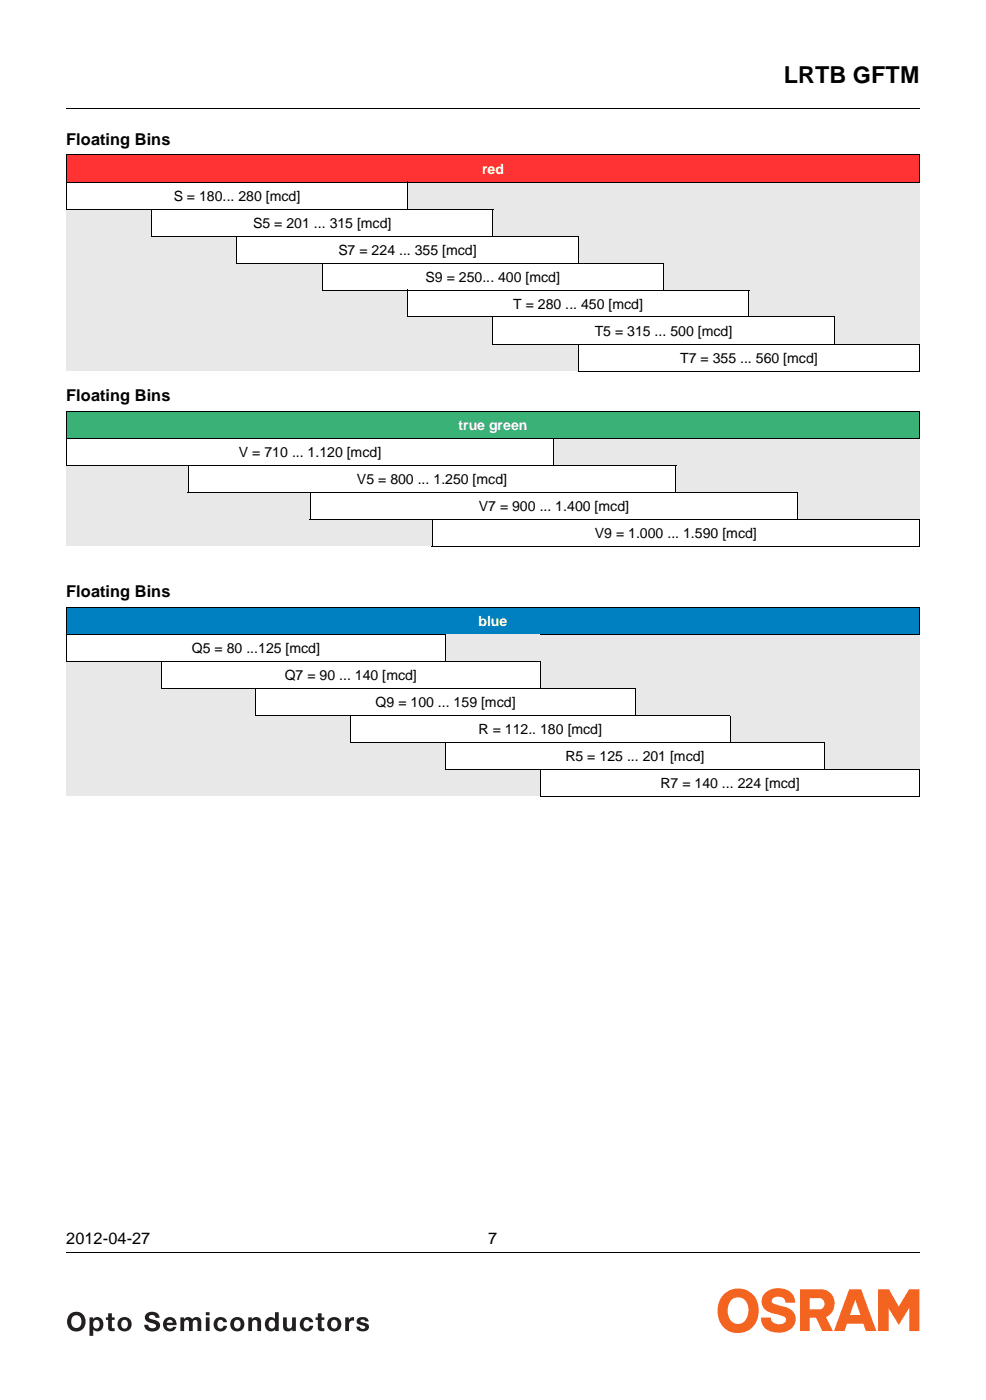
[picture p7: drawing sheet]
<svg xmlns="http://www.w3.org/2000/svg" width="207mm" height="294mm" viewBox="0 0 207 294" stroke-linecap="round" stroke-linejoin="round" font-family="sans-serif">
<path d="M13.8 22.8l.1 .1zM193.2 22.8v.1zM13.8 263.2l.1 .2zM193.2 263.2v.2z" fill="#000"/>
<path d="M13.9 22.8h179.3M13.9 263.3h179.3" fill="none" stroke="#000" stroke-width=".21"/>
<path d="M14.1 270.7h179v10h-179z" fill="#fff"/>
<g fill="#f36421">
<path d="M160.6 271.8a4.2 4.2 0 0 1 6 .3l.2 .5 .2 1.2-2-.1a1.6 1.6 0 0 0-1.2-1.2 1.6 1.6 0 0 0-1.6 .5v.7l.3 .3 1.2 .4a4.3 4.3 0 0 1 3.3 1.9 2.87 2.87 0 0 1-2.7 3.7 3.5 3.5 0 0 1-4.4-2.5l-.1-.6h2.1a1.77 1.77 0 0 0 2.8 1.1 .78 .78 0 0 0-.1-1.3l-1.2-.4a5.5 5.5 0 0 1-2.9-1.2 2.46 2.46 0 0 1 .1-3.3z"/>
<path d="M184.4 270.9h2.3l2 3.7 2.2-3.7h2.2v8.8h-2.1v-4.9l-2.2 3.6-2.2-3.4v4.7h-2.2z"/>
</g>
<g fill="#f36421">
<path d="M178.3 270.9h2.6l3.2 8.8h-2.2l-.6-1.5h-3.4l-.5 1.5h-2.3zM179.6 273.1l-1.1 3.3h2.2z" fill-rule="evenodd"/>
<path d="M168 271h4.5a3 3 0 0 1 2.8 2.5 3 3 0 0 1-1.8 3.3l1.5 2.9h-2.3l-1.3-2.8h-1.3v2.8h-2.1zM170 272.8h2.1a1.19 1.19 0 0 1 1.1 1.2 1.19 1.19 0 0 1-1 1.2h-2.2z" fill-rule="evenodd"/>
<path d="M152.2 271.8a5.1 5.1 0 0 0 .5 7.8 4.4 4.4 0 0 0 6.6-4.1 4.3 4.3 0 0 0-2.3-4.3 4.3 4.3 0 0 0-4.8 .6zM153.5 273.3a2.12 2.12 0 0 1 2.4-.5 2.12 2.12 0 0 1 1.3 2.1 2.72 2.72 0 0 1-2.2 3.3 2.63 2.63 0 0 1-2.1-3.3l.3-1.1z" fill-rule="evenodd"/>
</g>
<g fill="#231f20">
<path d="M22.7 276h.8v.9h.6v.5h-.6v1.6l.6 .1v.6l-.5 .1a.71 .71 0 0 1-.9-.7v-1.7h-.5v-.5h.5z"/>
<path d="M30.7 276.1a1.64 1.64 0 0 1 2.8 .8h-.9a.72 .72 0 0 0-.6-.6 .72 .72 0 0 0-.7 .5l.2 .3 .9 .3a1.18 1.18 0 0 1 1.2 1.1 1.18 1.18 0 0 1-1 1.3 1.67 1.67 0 0 1-2.3-1.4h.8a.87 .87 0 0 0 .8 .7 .87 .87 0 0 0 .9-.5 1.21 1.21 0 0 0-1.2-.6 1.14 1.14 0 0 1-1.1-.7 1.14 1.14 0 0 1 .2-1.2z"/>
<path d="M37.9 276.9h.7v.3a1.03 1.03 0 0 1 1.8 .1 1.04 1.04 0 0 1 1.1-.5 1.04 1.04 0 0 1 .8 1v1.9h-.8v-1.6a.54 .54 0 0 0-.5-.7 .54 .54 0 0 0-.5 .7v1.6h-.8v-1.6a.51 .51 0 0 0-.3-.7 .51 .51 0 0 0-.7 .3v2h-.8z"/>
<path d="M45.4 277.1a1.41 1.41 0 0 1 2.3 .8h-.8a.67 .67 0 0 0-.9-.5 .67 .67 0 0 0-.4 .9 .67 .67 0 0 0 .5 .9 .67 .67 0 0 0 .8-.6h.8a1.47 1.47 0 0 1-2.1 1.1 1.47 1.47 0 0 1-.5-2.3z"/>
<path d="M52.1 276.9h.8v.4a1.06 1.06 0 0 1 1.2-.5 1.06 1.06 0 0 1 .7 1.2v1.7h-.8v-1.6a.56 .56 0 0 0-.4-.7 .56 .56 0 0 0-.6 .4l-.1 1.9h-.8z"/>
<path d="M59.4 276.9h.8v1.6a.56 .56 0 0 0 .4 .7 .56 .56 0 0 0 .7-.5v-1.8h.8v2.8h-.7v-.4a1.06 1.06 0 0 1-1.3 .4 1.06 1.06 0 0 1-.7-1.1z"/>
<path d="M63.5 277.1a1.41 1.41 0 0 1 2.3 .8h-.8a.67 .67 0 0 0-.9-.5 .67 .67 0 0 0-.4 .9 .67 .67 0 0 0 .5 .9 .67 .67 0 0 0 .8-.6h.8a1.47 1.47 0 0 1-2.1 1.1 1.47 1.47 0 0 1-.5-2.3z"/>
<path d="M66.8 276h.7v.9h.6v.5h-.6l.1 1.6 .5 .1v.6l-.4 .1a.71 .71 0 0 1-.9-.7v-1.7h-.5v-.5h.5z"/>
<path d="M72.5 276.9h.8v.5a.97 .97 0 0 1 1.1-.6v.7h-.2a.78 .78 0 0 0-.9 .9v1.3h-.8z"/>
<path d="M75.2 277.1a1.42 1.42 0 0 1 2.2 .6h-.7a.53 .53 0 0 0-.5-.4 .53 .53 0 0 0-.5 .3l.3 .3 .6 .1a.89 .89 0 0 1 .9 .9 .89 .89 0 0 1-.9 .9h-.4a1.18 1.18 0 0 1-1.4-1h.8a.53 .53 0 0 0 .5 .5 .53 .53 0 0 0 .5-.5l-.8-.3a.81 .81 0 0 1-.8-.5 .81 .81 0 0 1 .2-.9z"/>
<path d="M15.3 276.7a1.17 1.17 0 0 1 1.5 0 1.17 1.17 0 0 1 .3 1.5 1.08 1.08 0 0 1-1.3 .9 1.08 1.08 0 0 1-.8-1.3zM14.6 276.3a2.07 2.07 0 0 0-.2 2.7 2.07 2.07 0 0 0 2.7 .5 2.06 2.06 0 0 0 .5-3 2.06 2.06 0 0 0-3-.2z"/>
<path d="M19.7 277.7a.7 .7 0 0 1 .9-.2 .7 .7 0 0 1 .3 .8 .71 .71 0 0 1-.7 .9 .71 .71 0 0 1-.6-.9zM18.8 276.9v3.8h.8v-1.3a1.22 1.22 0 0 0 1.5 .3 1.22 1.22 0 0 0 .6-1.4 1.25 1.25 0 0 0-.6-1.4 1.25 1.25 0 0 0-1.6 .3v-.3z"/>
<path d="M25.6 277.7a.71 .71 0 0 1 .9-.2 .71 .71 0 0 1 .4 .8 .72 .72 0 0 1-.7 .9 .72 .72 0 0 1-.7-.9zM24.7 278.3a1.52 1.52 0 0 0 3 0 1.52 1.52 0 0 0-3 0z"/>
<path d="M35.2 277.6a.64 .64 0 0 1 .7-.2 .64 .64 0 0 1 .4 .6h-1.3zM34.8 277.1a1.49 1.49 0 0 0-.1 2.4 1.49 1.49 0 0 0 2.3-.7h-.7a.7 .7 0 0 1-.8 .4 .7 .7 0 0 1-.5-.7h2.1a1.44 1.44 0 0 0-.7-1.5 1.44 1.44 0 0 0-1.6 .1z"/>
<path d="M43.2 276.9h.8v2.8h-.8zM43.2 275.8h.8v.6h-.8z"/>
<path d="M49.3 277.7a.71 .71 0 0 1 .9-.2 .71 .71 0 0 1 .3 .8 .72 .72 0 0 1-.7 .9 .72 .72 0 0 1-.7-.9zM48.4 278.3a1.52 1.52 0 0 0 3 0 1.52 1.52 0 0 0-3 0z"/>
<path d="M56.6 277.7a.7 .7 0 0 1 .8-.2 .7 .7 0 0 1 .4 .8 .72 .72 0 0 1-.7 .9 .72 .72 0 0 1-.7-.9zM56.1 277.1a1.5 1.5 0 0 0-.4 1.8 1.5 1.5 0 0 0 1.7 .8l.4-.3v.3h.7v-3.9h-.7v1.4l-.4-.3a1.21 1.21 0 0 0-1.3 .2z"/>
<path d="M69.7 277.7a.71 .71 0 0 1 .8-.2 .71 .71 0 0 1 .4 .8 .72 .72 0 0 1-.7 .9 .72 .72 0 0 1-.7-.9zM68.7 278.3a1.55 1.55 0 0 0 3.1 0 1.55 1.55 0 0 0-3.1 0z"/>
</g>
<path d="M13.9 32.5h179.3v5.8h-179.3z" fill="#f33"/>
<path d="M13.9 38.3h71.7v5.6h-71.7z" fill="#fff"/>
<g fill="#e8e8e8">
<path d="M85.6 38.3h17.9v5.6h-17.9z"/>
<path d="M103.5 38.3h17.9v5.6h-17.9z"/>
<path d="M121.4 38.3h18v5.6h-18z"/>
<path d="M139.4 38.3h17.9v5.6h-17.9z"/>
<path d="M157.3 38.3h17.9v5.6h-17.9z"/>
<path d="M175.2 38.3h18v5.6h-18z"/>
<path d="M13.9 43.9h18v5.7h-18z"/>
</g>
<path d="M31.9 43.9h71.6v5.7h-71.6z" fill="#fff"/>
<g fill="#e8e8e8">
<path d="M103.5 43.9h17.9v5.7h-17.9z"/>
<path d="M121.4 43.9h18v5.7h-18z"/>
<path d="M139.4 43.9h17.9v5.7h-17.9z"/>
<path d="M157.3 43.9h17.9v5.7h-17.9z"/>
<path d="M175.2 43.9h18v5.7h-18z"/>
<path d="M13.9 49.6h35.9v5.7h-35.9z"/>
</g>
<path d="M49.8 49.6h71.6v5.7h-71.6z" fill="#fff"/>
<g fill="#e8e8e8">
<path d="M121.4 49.6h18v5.7h-18z"/>
<path d="M139.4 49.6h17.9v5.7h-17.9z"/>
<path d="M157.3 49.6h17.9v5.7h-17.9z"/>
<path d="M175.2 49.6h18v5.7h-18z"/>
<path d="M13.9 55.3h53.8v5.6h-53.8z"/>
</g>
<path d="M67.7 55.3h71.7v5.6h-71.7z" fill="#fff"/>
<g fill="#e8e8e8">
<path d="M139.4 55.3h17.9v5.6h-17.9z"/>
<path d="M157.3 55.3h17.9v5.6h-17.9z"/>
<path d="M175.2 55.3h18v5.6h-18z"/>
<path d="M13.9 60.9h18v5.7h-18z"/>
<path d="M31.9 60.9h17.9v5.7h-17.9z"/>
<path d="M49.8 60.9h17.9v5.7h-17.9z"/>
<path d="M67.7 60.9h17.9v5.7h-17.9z"/>
</g>
<path d="M85.6 60.9h71.7v5.7h-71.7z" fill="#fff"/>
<g fill="#e8e8e8">
<path d="M157.3 60.9h17.9v5.7h-17.9z"/>
<path d="M175.2 60.9h18v5.7h-18z"/>
<path d="M13.9 66.6h18v5.7h-18z"/>
<path d="M31.9 66.6h17.9v5.7h-17.9z"/>
<path d="M49.8 66.6h17.9v5.7h-17.9z"/>
<path d="M67.7 66.6h17.9v5.7h-17.9z"/>
<path d="M85.6 66.6h17.9v5.7h-17.9z"/>
</g>
<path d="M103.5 66.6h71.7v5.7h-71.7z" fill="#fff"/>
<g fill="#e8e8e8">
<path d="M175.2 66.6h18v5.7h-18z"/>
<path d="M13.9 72.3h18v5.7h-18z"/>
<path d="M31.9 72.3h17.9v5.7h-17.9z"/>
<path d="M49.8 72.3h17.9v5.7h-17.9z"/>
<path d="M67.7 72.3h17.9v5.7h-17.9z"/>
<path d="M85.6 72.3h17.9v5.7h-17.9z"/>
<path d="M103.5 72.3h17.9v5.7h-17.9z"/>
</g>
<path d="M13.9 86.4h179.3v5.7h-179.3z" fill="#3ab176"/>
<g fill="#e8e8e8">
<path d="M116.3 92.1h25.6v5.6h-25.6z"/>
<path d="M141.9 92.1h25.6v5.6h-25.6z"/>
<path d="M167.5 92.1h25.7v5.6h-25.7z"/>
<path d="M13.9 97.7h25.6v5.7h-25.6z"/>
</g>
<path d="M39.5 97.7h102.4v5.7h-102.4z" fill="#fff"/>
<g fill="#e8e8e8">
<path d="M141.9 97.7h25.6v5.7h-25.6z"/>
<path d="M167.5 97.7h25.7v5.7h-25.7z"/>
<path d="M13.9 103.4h25.6v5.7h-25.6z"/>
<path d="M39.5 103.4h25.6v5.7h-25.6z"/>
<path d="M167.5 103.4h25.7v5.7h-25.7z"/>
<path d="M13.9 109.1h25.6v5.7h-25.6z"/>
<path d="M39.5 109.1h25.6v5.7h-25.6z"/>
<path d="M65.1 109.1h25.6v5.7h-25.6z"/>
</g>
<path d="M90.7 109.1h102.5v5.7h-102.5z" fill="#fff"/>
<path d="M13.9 127.6h179.3v5.7h-179.3z" fill="#0080c0"/>
<path d="M13.9 133.3h79.7v5.7h-79.7z" fill="#fff"/>
<g fill="#e8e8e8">
<path d="M93.6 133.3h19.9v5.7h-19.9z"/>
<path d="M113.5 133.3h19.9v5.7h-19.9z"/>
<path d="M133.4 133.3h19.9v5.7h-19.9z"/>
<path d="M153.3 133.3h19.9v5.7h-19.9z"/>
<path d="M173.2 133.3h20v5.7h-20z"/>
<path d="M13.9 139h20v5.7h-20z"/>
</g>
<path d="M33.9 139h79.6v5.7h-79.6z" fill="#fff"/>
<g fill="#e8e8e8">
<path d="M113.5 139h19.9v5.7h-19.9z"/>
<path d="M133.4 139h19.9v5.7h-19.9z"/>
<path d="M153.3 139h19.9v5.7h-19.9z"/>
<path d="M173.2 139h20v5.7h-20z"/>
<path d="M13.9 144.7h20v5.7h-20z"/>
<path d="M33.9 144.7h19.8v5.7h-19.8z"/>
</g>
<path d="M53.7 144.7h79.7v5.7h-79.7z" fill="#fff"/>
<g fill="#e8e8e8">
<path d="M133.4 144.7h19.9v5.7h-19.9z"/>
<path d="M153.3 144.7h19.9v5.7h-19.9z"/>
<path d="M173.2 144.7h20v5.7h-20z"/>
<path d="M13.9 150.4h20v5.6h-20z"/>
<path d="M33.9 150.4h19.8v5.6h-19.8z"/>
<path d="M53.7 150.4h19.9v5.6h-19.9z"/>
</g>
<path d="M73.6 150.4h79.7v5.6h-79.7z" fill="#fff"/>
<g fill="#e8e8e8">
<path d="M153.3 150.4h19.9v5.6h-19.9z"/>
<path d="M173.2 150.4h20v5.6h-20z"/>
<path d="M13.9 156h20v5.7h-20z"/>
<path d="M33.9 156h19.8v5.7h-19.8z"/>
<path d="M53.7 156h19.9v5.7h-19.9z"/>
<path d="M73.6 156h20v5.7h-20z"/>
</g>
<path d="M93.6 156h79.6v5.7h-79.6z" fill="#fff"/>
<g fill="#e8e8e8">
<path d="M173.2 156h20v5.7h-20z"/>
<path d="M13.9 161.7h20v5.7h-20z"/>
<path d="M33.9 161.7h19.8v5.7h-19.8z"/>
<path d="M53.7 161.7h19.9v5.7h-19.9z"/>
<path d="M73.6 161.7h20v5.7h-20z"/>
<path d="M93.6 161.7h19.9v5.7h-19.9z"/>
</g>
<path d="M113.5 161.7h79.7v5.7h-79.7z" fill="#fff"/>
<g fill="none" stroke="#000" stroke-width=".21">
<path d="M13.9 32.5h179.3M13.9 38.3h179.3M13.9 32.6v11.2M85.6 38.2v5.8M193.2 32.6v5.6M13.9 43.9h89.7M31.8 49.6h89.7M31.9 43.8v5.7M49.7 55.3h89.7M49.8 49.5v5.7M67.7 55.2v5.7M103.5 44v5.7"/>
<path d="M121.4 49.7v5.7M139.4 55.4v5.6M67.6 60.9h89.8M85.5 66.6h89.8M85.6 60.9v5.7M103.4 72.3h89.8M103.5 66.6v5.6M121.4 78h71.8M121.4 72.2v5.7M157.3 61v5.7M175.2 66.7v5.7M193.2 72.4v5.5"/>
<path d="M13.9 86.4h179.3M13.9 92.1h179.3M13.9 97.7h128.1M13.9 86.5v11.2M39.5 97.7v5.7M116.3 92v5.8M141.9 97.8v5.7M193.2 86.5v5.5M39.4 103.4h128.2M65.1 109.1h128.1M65.1 103.4v5.6M90.7 114.8h102.5"/>
<path d="M90.7 109v5.7M167.5 103.5v5.7M193.2 109.2v5.5M13.9 127.6h179.3M13.9 133.3h79.8M13.9 139h99.7M13.9 127.7v11.2M33.9 138.9v5.7M93.6 133.4v5.7M113.5 139.1v5.7M113.5 133.3h79.7M193.2 127.7v5.6"/>
<path d="M33.8 144.7h99.7M53.7 150.4h99.7M53.7 144.6v5.7M73.6 156h99.7M73.6 150.3v5.6M93.6 155.9v5.8M133.4 144.8v5.6M153.3 150.4v5.7M173.2 156.1v5.7M93.5 161.7h99.7M113.4 167.4h79.8M113.5 161.7v5.6"/>
<path d="M193.2 161.8v5.5"/>
</g>
<text font-size="4.9" x="164.6" y="17.4">LRTB GFTM</text>
<g font-size="3.4">
<text x="13.9" y="30.4">Floating Bins</text>
<text x="13.9" y="84.3">Floating Bins</text>
<text x="13.9" y="125.5">Floating Bins</text>
<text x="13.9" y="261.4">2012-04-27</text>
<text x="102.6" y="261.4">7</text>
</g>
<g font-size="3" fill="#fff">
<text x="101.2" y="36.5">red</text>
<text x="96.3" y="90.3">true green</text>
<text x="100.5" y="131.6">blue</text>
</g>
<g font-size="3">
<text x="36.5" y="42.2">S = 180... 280 [mcd]</text>
<text x="53.2" y="47.9">S5 = 201 ... 315 [mcd]</text>
<text x="71.1" y="53.5">S7 = 224 ... 355 [mcd]</text>
<text x="89.4" y="59.2">S9 = 250... 400 [mcd]</text>
<text x="107.8" y="64.9">T = 280 ... 450 [mcd]</text>
<text x="124.9" y="70.6">T5 = 315 ... 500 [mcd]</text>
<text x="142.9" y="76.3">T7 = 355 ... 560 [mcd]</text>
<text x="50.2" y="96">V = 710 ... 1.120 [mcd]</text>
<text x="75" y="101.7">V5 = 800 ... 1.250 [mcd]</text>
<text x="100.6" y="107.4">V7 = 900 ... 1.400 [mcd]</text>
<text x="125" y="113.1">V9 = 1.000 ... 1.590 [mcd]</text>
<text x="40.3" y="137.3">Q5 = 80 ...125 [mcd]</text>
<text x="59.8" y="142.9">Q7 = 90 ... 140 [mcd]</text>
<text x="78.9" y="148.6">Q9 = 100 ... 159 [mcd]</text>
<text x="100.5" y="154.3">R = 112.. 180 [mcd]</text>
<text x="118.8" y="160">R5 = 125 ... 201 [mcd]</text>
<text x="138.7" y="165.7">R7 = 140 ... 224 [mcd]</text>
</g>
</svg>
